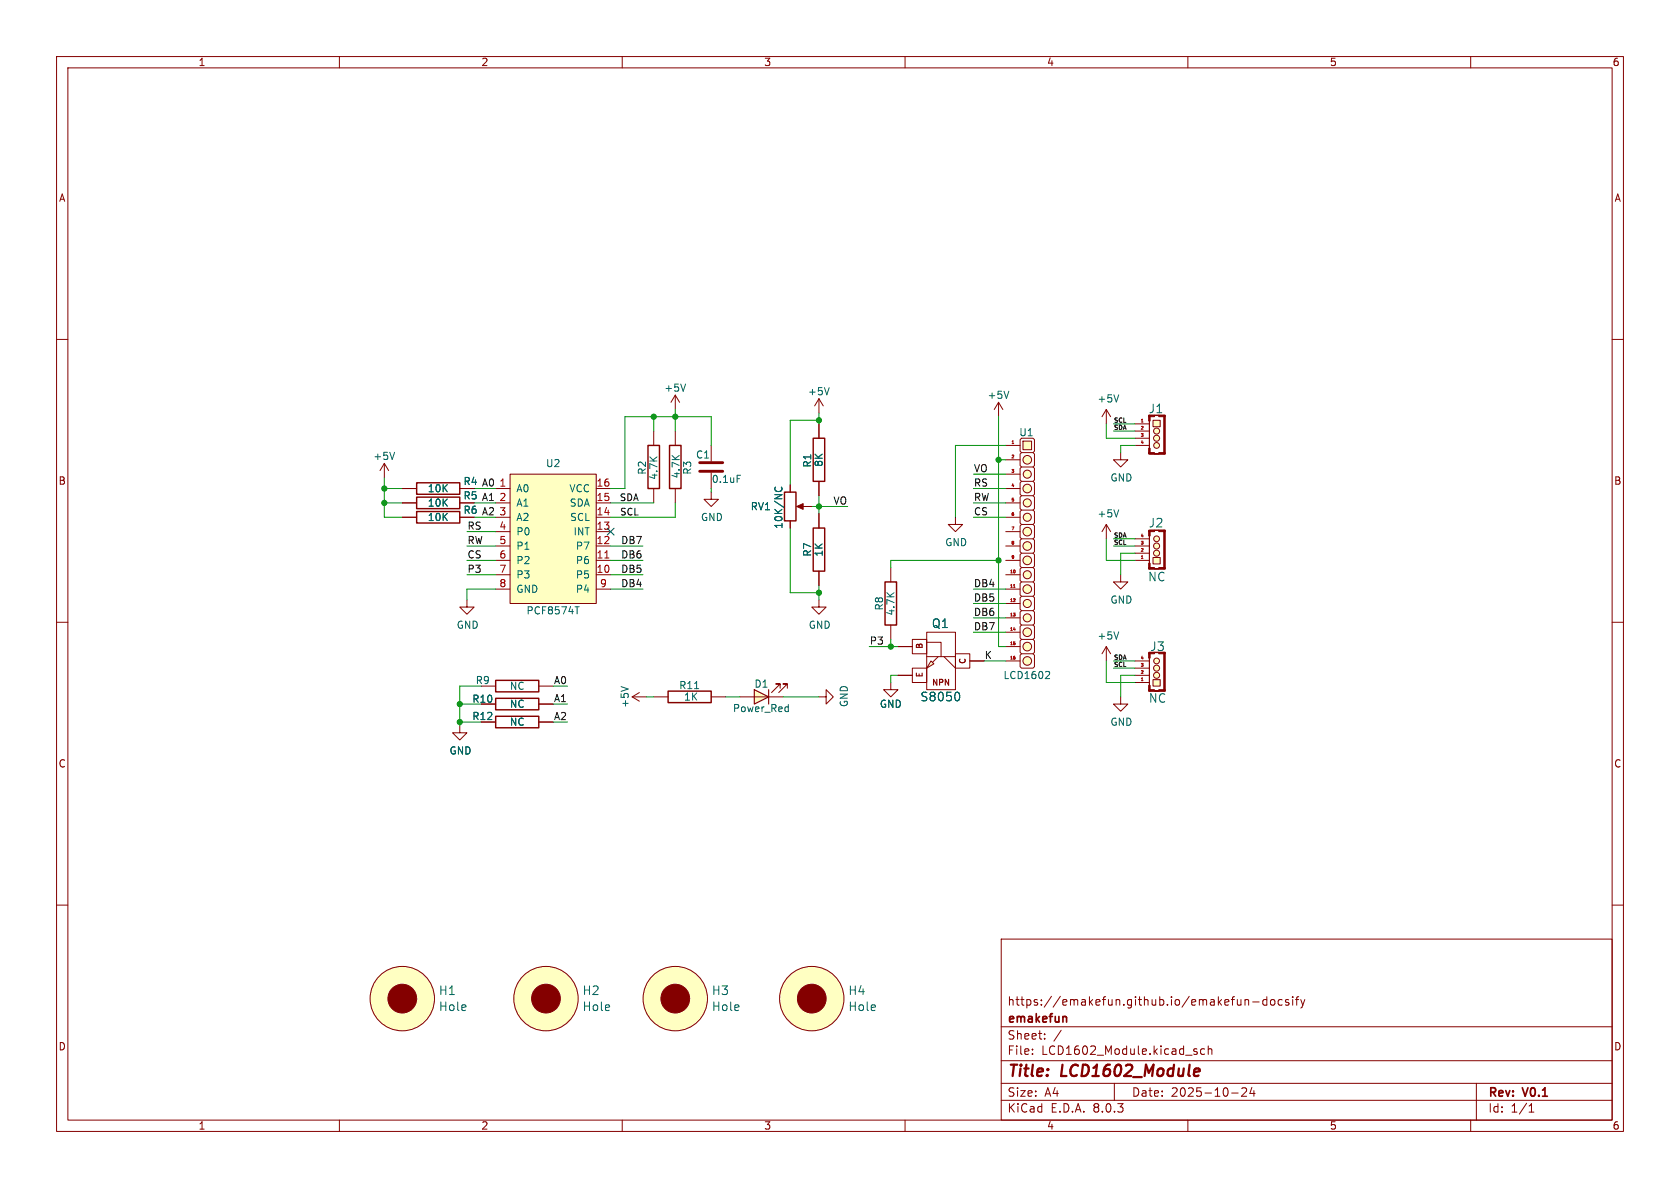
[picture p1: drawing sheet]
<svg xmlns="http://www.w3.org/2000/svg" width="297mm" height="210mm" viewBox="0 0 297 210" stroke-linecap="round" stroke-linejoin="round" font-family="sans-serif">
<g fill="none" stroke="#840000" stroke-width=".18">
<path d="M10 10h277v190h-277zM12 12h273v186h-273zM60 10v2M110 10v2M160 10v2M210 10v2M260 10v2M10 60h2M285 60h2M10 110h2M285 110h2M10 160h2"/>
<path d="M285 160h2M177 166h108v32h-108zM220.1 176.7v1M220.1 176.8l.2-.1 .4 .1v.9M221.5 177.1h1.1M224 176.8l-.5-.1-.3 .3v.4l.2 .2h.6M224 176.2v1.5M224.7 176.8l.2-.1 .4 .1 .1 .6-.2 .2-.3 .1-.2-.1zM226.7 176.8l-.5-.1-.2 .3v.4l.1 .2h.6M227.8 176.8l-.3-.1-.3 .2 .1 .2 .5 .2v.3h-.6M228.5 176.2v.1M228.5 176.7v1"/>
<path d="M229 176.7h.6M229.6 176.2l-.4 .2v1.3M230 176.7l.3 1M230.3 177.7l-.1 .4-.2 .1M230.7 176.7l-.4 1M60 198v2M110 198v2M160 198v2M177 194.5h108M177 191.5h108M177 187.5h108M177 181.5h108"/>
<path d="M182.5 186.3v.1M182.5 185.5v.1M184.7 183.6v.1M184.7 182.8v.1M187.6 182.1l-1.3 2M197 191.5v3M210 198v2M211.2 185.9l.4 .1 .1 .2-.2 .2h-.3M211.2 185.4l.4 .1M213 185.5l-.5-.1-.3 .3v.4l.2 .2h.6M213.6 185.5l.2-.1 .4 .1v.9M213.6 184.9v1.5"/>
<path d="M217.7 193.2h1.2M219.5 192.4l.6-.1 .2 .1 .1 .3-.9 1.1h.9M221.3 192.2l-.3 1.1h.9M221.7 192.8v1M260 198v2M261 191.5v6.5M270.3 196.6h.9M270.3 195.5l.4-.4v1.5"/>
</g>
<path d="M211.8 188.9l.2 .1 .1 .4-1 .1" fill="none" stroke="#840000" stroke-width=".4"/>
<path d="M188.3 179.7l.3 .2v.8" fill="none" stroke="#840000" stroke-width=".3"/>
<path d="M203.8 98.6h1.3v1.1h-1.3z" fill="#ffffc2"/>
<g fill="#ffffc2" stroke="#ffffc2" stroke-width=".18">
<circle cx="204.5" cy="95.3" r=".51"/>
<circle cx="204.5" cy="96.5" r=".53"/>
<circle cx="204.5" cy="97.8" r=".53"/>
<circle cx="96.5" cy="176.5" r="5.7"/>
</g>
<g fill="none" stroke="#840000" stroke-width=".18">
<path d="M200.7 99.1h2.5M200.7 97.8h2.5M200.7 96.5h2.5M200.7 95.3h2.5M203.2 93.7h2.7v6.9h-2.7zM203.2 94.7v4.9M203.8 98.6h1.3v1.1h-1.3z"/>
<circle cx="204.5" cy="96.5" r=".53"/>
<circle cx="204.5" cy="97.8" r=".53"/>
<circle cx="204.5" cy="95.3" r=".51"/>
<circle cx="96.5" cy="176.5" r="5.7"/>
</g>
<g fill="#840000" stroke="#840000" stroke-width=".18">
<path d="M204.9 93.7h1.1v.3h-1.1z"/>
<path d="M205.7 93.7h.3v6.9h-.3z"/>
<path d="M204.1 100.5l.8 .1z"/>
<path d="M204.9 100.3h1.1v.3h-1.1z"/>
<path d="M203.1 100.3h1v.3h-1z"/>
<path d="M203.1 93.9h.2v.8h-.2z"/>
<path d="M203.1 99.6h.2v1h-.2z"/>
<circle cx="96.5" cy="176.5" r="2.54"/>
</g>
<path d="M201.8 98.7h.3" fill="none" stroke="#a90000" stroke-width=".18"/>
<path d="M90.2 83.8h15.2v22.9h-15.2z" fill="#ffffc2"/>
<g fill="none" stroke="#840000" stroke-width=".18">
<path d="M144.8 74.9v2.6M87.6 86.4h2.6M87.6 99.1h2.6M87.6 96.5h2.6M87.6 94h2.6M87.6 91.4h2.6M87.6 88.9h2.6M90.2 83.8h15.2v22.9h-15.2zM105.4 86.4h2.5M105.4 99.1h2.5M105.4 96.5h2.5M105.4 94h2.5"/>
<path d="M105.4 91.4h2.5M105.4 88.9h2.5M144.8 85.1v2.5M144.8 90.8v2.5M195.6 92.7l-.8 1.3M195.6 92.7v2.6M195.6 92.7l.7 1.3M87.6 101.6h2.6M87.6 104.1h2.6M105.4 101.6h2.5M105.4 104.1h2.5M144.8 101v2.5"/>
<path d="M85.1 127.6h2.5M95.2 127.6h2.6"/>
<circle cx="71.1" cy="176.5" r="5.7"/>
</g>
<path d="M106.9 98.6h.7" fill="none" stroke="#a90000" stroke-width=".18"/>
<path d="M197.8 90.1l-.4 1.3M101.7 107.3h.7" fill="none" stroke="#006464" stroke-width=".18"/>
<g fill="#ffffc2" stroke="#ffffc2" stroke-width=".18">
<circle cx="71.1" cy="176.5" r="5.7"/>
<circle cx="181.6" cy="116.8" r=".76"/>
<circle cx="181.6" cy="114.3" r=".76"/>
<circle cx="181.6" cy="111.8" r=".76"/>
<circle cx="181.6" cy="109.2" r=".71"/>
<circle cx="181.6" cy="106.7" r=".71"/>
<circle cx="181.6" cy="104.1" r=".76"/>
<circle cx="181.6" cy="101.6" r=".71"/>
<circle cx="181.6" cy="99.1" r=".76"/>
</g>
<circle cx="71.1" cy="176.5" r="2.54" fill="#840000" stroke="#840000" stroke-width=".18"/>
<path d="M143.8 77.5h2v7.6h-2zM143.8 93.3h2v7.7h-2zM87.6 126.6h7.6v2.1h-7.6z" fill="none" stroke="#840000" stroke-width=".25"/>
<path d="M180.8 78h1.6v1.5h-1.6z" fill="#ffffc2"/>
<g fill="#ffffc2" stroke="#ffffc2" stroke-width=".18">
<circle cx="181.6" cy="96.5" r=".76"/>
<circle cx="181.6" cy="94" r=".76"/>
<circle cx="181.6" cy="91.4" r=".71"/>
<circle cx="181.6" cy="88.9" r=".71"/>
<circle cx="181.6" cy="86.4" r=".76"/>
<circle cx="181.6" cy="83.8" r=".71"/>
<circle cx="181.6" cy="81.3" r=".76"/>
</g>
<g fill="none" stroke="#840000" stroke-width=".18">
<path d="M177.8 78.7h2.5M180.3 77.7l.3-.2h2l.3 .2v2.1l-.3 .2h-2l-.3-.2zM180.8 78h1.6v1.5h-1.6zM177.8 81.3h2.5M177.8 83.8h2.5M177.8 86.4h2.5M177.8 88.9h2.5M177.8 91.4h2.5M177.8 94h2.5M177.8 96.5h2.5M177.8 99.1h2.5M180.6 97.8l-.3 .2v2.1l.3 .2h2l.3-.2v-2.1l-.3-.2"/>
<path d="M180.6 95.3l-.3 .2v2l.3 .3h2l.3-.3v-2l-.3-.2M180.6 92.7l-.3 .3v2l.3 .3h2l.3-.3v-2l-.3-.3M180.6 90.2l-.3 .2v2.1l.3 .2h2l.3-.2v-2.1l-.3-.2M180.6 87.6l-.3 .3v2l.3 .3h2l.3-.3v-2l-.3-.3M180.6 85.1l-.3 .2v2.1l.3 .2h2l.3-.2v-2.1l-.3-.2M180.6 82.6l-.3 .2v2l.3 .3h2l.3-.3v-2l-.3-.2M180.6 80l-.3 .3v2l.3 .3h2l.3-.3v-2l-.3-.3M177.8 101.6h2.5M177.8 104.1h2.5M177.8 106.7h2.5M177.8 109.2h2.5M177.8 111.8h2.5"/>
<path d="M177.8 114.3h2.5M177.8 116.8h2.5M180.6 115.6l-.3 .2v2.1l.3 .2h2l.3-.2v-2.1l-.3-.2M180.6 113l-.3 .3v2l.3 .3h2l.3-.3v-2l-.3-.3M180.6 110.5l-.3 .2v2.1l.3 .2h2l.3-.2v-2.1l-.3-.2M180.6 108l-.3 .2v2l.3 .3h2l.3-.3v-2l-.3-.2M180.6 105.4l-.3 .3v2l.3 .3h2l.3-.3v-2l-.3-.3M180.6 102.9l-.3 .2v2.1l.3 .2h2l.3-.2v-2.1l-.3-.2M180.6 100.3l-.3 .3v2l.3 .3h2l.3-.3v-2l-.3-.3"/>
<circle cx="181.6" cy="96.5" r=".76"/>
<circle cx="181.6" cy="81.3" r=".76"/>
<circle cx="181.6" cy="99.1" r=".76"/>
<circle cx="181.6" cy="86.4" r=".76"/>
<circle cx="181.6" cy="94" r=".76"/>
<circle cx="181.6" cy="88.9" r=".71"/>
<circle cx="181.6" cy="91.4" r=".71"/>
<circle cx="181.6" cy="83.8" r=".71"/>
<circle cx="181.6" cy="116.8" r=".76"/>
<circle cx="181.6" cy="114.3" r=".76"/>
<circle cx="181.6" cy="104.1" r=".76"/>
<circle cx="181.6" cy="111.8" r=".76"/>
<circle cx="181.6" cy="106.7" r=".71"/>
<circle cx="181.6" cy="101.6" r=".71"/>
<circle cx="181.6" cy="109.2" r=".71"/>
</g>
<path d="M178.9 78.4h.3M179.1 108.4h.4l-.2 .2M179.2 103.8h.3M179.2 111.3h.3M179.2 113.5h.2M179.3 103.4v.4M179.4 105.8v.3l-.3 .3h.4M179.4 100.8v.4M179.4 108.6v.3M179.4 113.7v.3M179.4 116.2v.3" fill="none" stroke="#a90000" stroke-width=".18"/>
<path d="M185 118.7l.4 .1 .2 .3-.8 .9h.8" fill="none" stroke="#006464" stroke-width=".18"/>
<path d="M164.6 116.8l.5 .5-1.3 .8z" fill="#ffffc2"/>
<g fill="none" stroke="#840000" stroke-width=".18">
<path d="M144.8 70.5l-.8 1.3M144.8 70.5v2.5M144.8 70.5l.7 1.3M176.5 71.1l-.7 1.3M176.5 71.1v2.6M176.5 71.1l.8 1.3M195.6 72.4l-.8 1.3M195.6 72.4v2.5M195.6 72.4l.7 1.3M71.1 91.4h2.6M81.3 91.4h2.5M139.7 85.7v1.3"/>
<path d="M139.7 92.1v1.2M141.2 89.5h2.3M82.5 106v1.3h1.3l-1.3 1.3-1.2-1.3h1.2M157.5 100.3v2.6M157.5 110.5v2.5M158.7 114.3h2.6M158.7 119.4h2.6M161.3 113h2.5v2.6h-2.5zM161.3 118.1h2.5v2.6h-2.5zM163.8 111.8h5.1v10.1h-5.1zM163.8 113.5h2.6v2.6M163.8 116.1h5.1"/>
<path d="M164.6 116.8l.5 .5-1.3 .8zM165.9 116.1l-1.1 1M166.9 116.1l2 2M168.9 115.6h2.5v2.5h-2.5zM171.4 116.8h2.6M195.6 114.3v2.5M195.6 114.3l-.8 1.3M195.6 114.3l.7 1.3M144.8 123.2h1.2v-1.3l1.3 1.3-1.3 1.3v-1.3M157.5 120.7v1.2h1.2l-1.2 1.3-1.3-1.3h1.3M198.1 123.2v1.3h1.3l-1.3 1.2-1.3-1.2h1.3"/>
</g>
<path d="M146.6 68.5l-.4 1.3M178.3 69.2l-.4 1.2M197.8 69.8l-.4 1.3M137.1 86.1l-.1 .3v.3l.5 .2M138.1 86.1l.1 .3v.3l-.5 .2M197.8 111.7l-.4 1.3M169.3 122.4a.95 .95 0 0 1 0 1.5" fill="none" stroke="#006464" stroke-width=".18"/>
<path d="M73.7 90.4h7.6v2.1h-7.6zM138.7 87h2v5.1h-2zM156.5 102.9h2v7.6h-2z" fill="none" stroke="#840000" stroke-width=".25"/>
<path d="M140.8 89.5l1.2-.5v1z" fill="#840000" stroke="#840000" stroke-width=".18"/>
<path d="M203.8 74.3h1.3v1.1h-1.3z" fill="#ffffc2"/>
<g fill="#ffffc2" stroke="#ffffc2" stroke-width=".18">
<circle cx="204.5" cy="78.7" r=".51"/>
<circle cx="204.5" cy="77.5" r=".53"/>
<circle cx="204.5" cy="76.2" r=".53"/>
</g>
<g fill="none" stroke="#840000" stroke-width=".18">
<path d="M200.7 74.9h2.5M200.7 76.2h2.5M200.7 77.5h2.5M200.7 78.7h2.5M203.2 73.4h2.7v6.9h-2.7zM203.2 74.4v4.8M203.8 74.3h1.3v1.1h-1.3zM71.1 88.9h2.6M71.1 86.4h2.6M81.3 88.9h2.5M81.3 86.4h2.5"/>
<circle cx="204.5" cy="76.2" r=".53"/>
<circle cx="204.5" cy="77.5" r=".53"/>
<circle cx="204.5" cy="78.7" r=".51"/>
</g>
<g fill="#840000" stroke="#840000" stroke-width=".18">
<path d="M204.9 80h1.1v.3h-1.1z"/>
<path d="M205.7 73.4h.3v6.9h-.3z"/>
<path d="M204.1 80.2l.8 .1z"/>
<path d="M204.9 73.4h1.1v.3h-1.1z"/>
<path d="M203.1 80h1v.3h-1z"/>
<path d="M203.1 79.2h.2v.9h-.2z"/>
<path d="M203.1 73.4h.2v1h-.2z"/>
</g>
<path d="M201.8 74.6h.3" fill="none" stroke="#a90000" stroke-width=".18"/>
<path d="M73.7 87.9h7.6v2h-7.6zM73.7 85.3h7.6v2.1h-7.6z" fill="none" stroke="#840000" stroke-width=".25"/>
<path d="M203.8 120.1h1.3v1.2h-1.3z" fill="#ffffc2"/>
<g fill="#ffffc2" stroke="#ffffc2" stroke-width=".18">
<circle cx="204.5" cy="116.8" r=".51"/>
<circle cx="204.5" cy="118.1" r=".53"/>
<circle cx="204.5" cy="119.4" r=".53"/>
<circle cx="119.4" cy="176.5" r="5.7"/>
</g>
<g fill="none" stroke="#840000" stroke-width=".18">
<path d="M115.6 76.2v2.5M119.4 69.9l-.8 1.2M119.4 69.9v2.5M119.4 76.2v2.5M119.4 69.9l.7 1.2M125.7 78.7v2.8M67.9 81.9l-.7 1.3M67.9 81.9v2.6M67.9 81.9l.8 1.3M115.6 86.4v2.5M119.4 86.4v2.5M125.7 87v1.3h1.3l-1.3 1.2-1.2-1.2h1.2"/>
<path d="M125.7 83.6v2.8M168.9 91.4v1.3h1.3l-1.3 1.3-1.3-1.3h1.3M198.1 80v1.3h1.3l-1.3 1.3-1.3-1.3h1.3M144.8 106v1.3h1.2l-1.2 1.3-1.3-1.3h1.3M198.1 101.6v1.3h1.3l-1.3 1.2-1.3-1.2h1.3M200.7 119.4h2.5M200.7 118.1h2.5M200.7 116.8h2.5M203.2 115.3h2.7v6.9h-2.7zM203.2 116.3v4.9M85.1 124.5h2.5M85.1 121.3h2.5"/>
<path d="M95.2 124.5h2.6M95.2 121.3h2.6M111.8 123.2l1.2 .8M111.8 123.2h2.5M113 122.4l-1.2 .8M200.7 120.7h2.5M203.8 120.1h1.3v1.2h-1.3z"/>
<circle cx="204.5" cy="118.1" r=".53"/>
<circle cx="204.5" cy="119.4" r=".53"/>
<circle cx="204.5" cy="116.8" r=".51"/>
<circle cx="119.4" cy="176.5" r="5.7"/>
</g>
<g fill="#840000" stroke="#840000" stroke-width=".18">
<path d="M205.7 115.3h.3v6.9h-.3z"/>
<path d="M204.1 122.1l.8 .1z"/>
<path d="M204.9 121.9h1.1v.3h-1.1z"/>
<path d="M203.1 121.9h1v.3h-1z"/>
<path d="M203.1 115.4h.2v.9h-.2z"/>
<path d="M203.1 121.2h.2v1h-.2z"/>
<circle cx="119.4" cy="176.5" r="2.54"/>
</g>
<path d="M201.8 120.3h.3" fill="none" stroke="#a90000" stroke-width=".18"/>
<path d="M69.8 80l-.5 1.2M121.2 67.9l-.4 1.3M130.3 84h.6M109.8 121.4l1.3 .4" fill="none" stroke="#006464" stroke-width=".18"/>
<path d="M114.6 78.7h2v7.7h-2zM118.4 78.7h2v7.7h-2zM87.6 123.4h7.6v2.1h-7.6zM87.6 120.3h7.6v2h-7.6z" fill="none" stroke="#840000" stroke-width=".25"/>
<path d="M123.7 83.3h4.1M123.7 81.8h4.1" fill="none" stroke="#840000" stroke-width=".51"/>
<path d="M133.3 121.9l2.6 1.3-2.6 1.3z" fill="#ffffc2"/>
<path d="M133.3 121.9l2.6 1.3-2.6 1.3zM135.9 121.9v2.6" fill="none" stroke="#840000" stroke-width=".2"/>
<g fill="none" stroke="#840000" stroke-width=".18">
<path d="M144.8 74.9v2.6M71.1 91.4h2.6M71.1 88.9h2.6M71.1 86.4h2.6M81.3 91.4h2.5M81.3 88.9h2.5M81.3 86.4h2.5M139.7 85.7v1.3M139.7 92.1v1.2M142.2 89.5h1.3M144.8 85.1v2.5M144.8 90.8v2.5"/>
<path d="M144.8 101v2.5M158.7 114.3h2.6M158.7 119.4h2.6M171.4 116.8h2.6M81.3 128.3v1.2h1.2l-1.2 1.3-1.3-1.3h1.3M85.1 124.5h2.5M85.1 127.6h2.5M95.2 124.5h2.6M95.2 127.6h2.6M115.6 123.2h2.5M125.7 123.2h2.6M130.8 123.2h7.6"/>
<path d="M137.9 121.7v-.8h-.7h.7l-1.5 1.5M139.2 121.7v-.8h-.8h.8l-1.5 1.5"/>
<circle cx="143.5" cy="176.5" r="5.7"/>
</g>
<path d="M137.1 86.1l-.1 .3v.3l.5 .2M138.1 86.1l.1 .3v.3l-.5 .2M122.8 121.7h.7M139 125h.4M139.4 124.5v1.3M139.4 125.7l-.4 .1M169.3 122.4a.95 .95 0 0 1 0 1.5" fill="none" stroke="#006464" stroke-width=".18"/>
<circle cx="143.5" cy="176.5" r="5.7" fill="#ffffc2" stroke="#ffffc2" stroke-width=".18"/>
<circle cx="143.5" cy="176.5" r="2.54" fill="#840000" stroke="#840000" stroke-width=".18"/>
<path d="M118.1 122.2h7.6v2h-7.6z" fill="none" stroke="#840000" stroke-width=".25"/>
<g fill="none" stroke="#009600" stroke-width=".18">
<path d="M115.6 73.7v2.5M119.4 72.4v3.8M125.7 78.7v-5h-15.2v12.7h-2.6M144.8 73v1.9M144.8 74.3h-5.1v11.4M176.5 73.7v40.6h1.3M177.8 78.7h-8.9v12.7M195.6 74.9v2.6h5.1M196.8 74.9h3.9M196.8 76.2h3.9M200.7 78.7h-2.6v1.3M67.9 84.5v6.9h3.2"/>
<path d="M67.9 88.9h3.2M67.9 86.4h3.2M82.5 99.1h5.1M82.5 96.5h5.1M82.5 94h5.1M83.8 91.4h3.8M83.8 88.9h3.8M83.8 86.4h3.8M107.9 88.9h7.7M107.9 99.1h5.8M107.9 96.5h5.8M119.4 88.9v2.5h-11.5"/>
<path d="M125.7 86.4v.6M139.7 93.3v11.5h5.1M143.5 89.5h6.4M144.8 87.6v3.2M172.1 91.4h5.7M172.1 88.9h5.7M172.1 86.4h5.7M172.1 83.8h5.7M176.5 99.1h-19v1.2M176.5 81.3h1.3M195.6 95.3v3.8h5.1M196.8 96.5h3.9"/>
<path d="M196.8 95.3h3.9M200.7 97.8h-2.6v3.8M82.5 101.6h5.1M87.6 104.1h-5.1v1.9M107.9 101.6h5.8M107.9 104.1h5.8M144.8 103.5v2.5M153.7 114.3h5M157.5 113v1.3M158.7 119.4h-1.2v1.3M172.1 104.1h5.7M172.1 109.2h5.7"/>
<path d="M172.1 106.7h5.7M172.1 111.8h5.7M174 116.8h3.8M195.6 116.8v3.9h5.1M196.8 118.1h3.9M196.8 116.8h3.9M200.7 119.4h-2.6v3.8M81.3 127.6h3.8M81.3 124.5h3.8M85.1 121.3h-3.8v7M97.8 124.5h2.5M114.3 123.2h1.3"/>
<path d="M128.3 123.2h2.5M138.4 123.2h6.4"/>
</g>
<path d="M107.3 93.4l1.3 1.2M108.6 93.4l-1.3 1.2" fill="none" stroke="#000084" stroke-width=".18"/>
<g fill="#009600" stroke="#009600" stroke-width=".18">
<circle cx="144.8" cy="74.3" r=".46"/>
<circle cx="144.8" cy="89.5" r=".46"/>
<circle cx="176.5" cy="81.3" r=".46"/>
<circle cx="176.5" cy="99.1" r=".46"/>
<circle cx="67.9" cy="88.9" r=".46"/>
<circle cx="67.9" cy="86.4" r=".46"/>
<circle cx="81.3" cy="124.5" r=".46"/>
<circle cx="81.3" cy="127.6" r=".46"/>
<circle cx="119.4" cy="73.7" r=".46"/>
<circle cx="115.6" cy="73.7" r=".46"/>
<circle cx="157.5" cy="114.3" r=".46"/>
<circle cx="144.8" cy="104.8" r=".46"/>
</g>
<g font-size="2.8" fill="#840000">
<text x="178" y="190.9">Title:</text>
<text x="187.7" y="190.9">LCD1602_Module</text>
</g>
<g font-size="2.1" fill="#006464">
<text x="203" y="73.3">J1</text>
<text x="203" y="93.4">J2</text>
<text x="202.9" y="103">NC</text>
<text x="164.6" y="111.2">Q1</text>
<text x="203.3" y="115.3">J3</text>
<text x="162.6" y="124.2">S8050</text>
<text x="203" y="124.4">NC</text>
<text x="77.5" y="176.1">H1</text>
<text x="77.5" y="178.9">Hole</text>
<text x="102.9" y="176.1">H2</text>
<text x="102.9" y="178.9">Hole</text>
<text x="125.8" y="176.1">H3</text>
<text x="125.8" y="178.9">Hole</text>
<text x="149.9" y="176.1">H4</text>
<text x="149.9" y="178.9">Hole</text>
</g>
<g font-size="2.1" fill="#840000">
<text x="178" y="178">https://emakefun.github.io/emakefun-docsify</text>
<text x="178" y="184">Sheet:</text>
<text x="178" y="181.2">emakefun</text>
<text x="178" y="186.7">File:</text>
<text x="184.1" y="186.7">LCD1602_Module.kicad_sch</text>
<text x="178" y="196.9">KiCad</text>
<text x="178" y="194.1">Size:</text>
<text x="184.7" y="194.1">A4</text>
<text x="185.7" y="196.9">E.D.A.</text>
<text x="193.3" y="196.9">8.0.3</text>
<text x="200" y="194.1">Date:</text>
<text x="207" y="194.1">2025-10-24</text>
<text x="263" y="194.3">Rev:</text>
<text x="263" y="196.9">Id:</text>
<text x="267.1" y="196.9">1/1</text>
<text x="269.4" y="194.3">V0.1</text>
</g>
<g font-size="1.8" fill="#840000">
<text x="35" y="11.9">1</text>
<text x="85" y="11.9">2</text>
<text x="135" y="11.9">3</text>
<text x="185" y="11.9">4</text>
<text x="235" y="11.9">5</text>
<text x="285" y="11.9">6</text>
<text x="10.3" y="35.9">A</text>
<text x="285.3" y="35.9">A</text>
<text x="10.3" y="85.9">B</text>
<text x="285.3" y="85.9">B</text>
<text x="10.3" y="135.9">C</text>
<text x="285.3" y="135.9">C</text>
<text x="10.3" y="185.9">D</text>
<text x="285.3" y="185.9">D</text>
<text x="35" y="199.9">1</text>
<text x="85" y="199.9">2</text>
<text x="135" y="199.9">3</text>
<text x="185" y="199.9">4</text>
<text x="235" y="199.9">5</text>
<text x="285" y="199.9">6</text>
</g>
<g font-size="1.8" fill="#006464">
<text x="117.3" y="69.4">+5V</text>
<text x="142.7" y="70.1">+5V</text>
<text x="174.5" y="70.7">+5V</text>
<text x="193.9" y="71.3">+5V</text>
<text x="180.1" y="77.3">U1</text>
<text x="65.9" y="81.5">+5V</text>
<text x="96.4" y="82.8">U2</text>
<text x="122.9" y="81.3">C1</text>
<text x="143.6" y="82.7" transform="rotate(-90 143.6 82.7)">R1</text>
<text x="145.6" y="82.6" transform="rotate(-90 145.6 82.6)">8K</text>
<text x="75.5" y="89.8">10K</text>
<text x="75.5" y="87.2">10K</text>
<text x="81.8" y="88.5">R5</text>
<text x="81.8" y="86">R4</text>
<text x="91.2" y="87.2">A0</text>
<text x="91.2" y="89.8">A1</text>
<text x="100.6" y="87.2">VCC</text>
<text x="100.6" y="89.8">SDA</text>
<text x="114.4" y="84" transform="rotate(-90 114.4 84)">R2</text>
<text x="116.4" y="84.9" transform="rotate(-90 116.4 84.9)">4.7K</text>
<text x="120.4" y="84.7" transform="rotate(-90 120.4 84.7)">4.7K</text>
<text x="122.4" y="84" transform="rotate(-90 122.4 84)">R3</text>
<text x="125.7" y="85.6">0.1uF</text>
<text x="196.2" y="85.3">GND</text>
<text x="75.5" y="92.3">10K</text>
<text x="81.8" y="91">R6</text>
<text x="91.2" y="92.3">A2</text>
<text x="91.2" y="94.8">P0</text>
<text x="100.7" y="92.3">SCL</text>
<text x="101.3" y="94.8">INT</text>
<text x="123.8" y="92.3">GND</text>
<text x="132.6" y="90.4">RV1</text>
<text x="138.5" y="93.6" transform="rotate(-90 138.5 93.6)">10K/NC</text>
<text x="193.9" y="91.7">+5V</text>
<text x="91.2" y="97.4">P1</text>
<text x="91.2" y="99.9">P2</text>
<text x="101.7" y="99.9">P6</text>
<text x="101.7" y="97.4">P7</text>
<text x="143.6" y="98.5" transform="rotate(-90 143.6 98.5)">R7</text>
<text x="145.6" y="98.5" transform="rotate(-90 145.6 98.5)">1K</text>
<text x="167" y="96.7">GND</text>
<text x="91.2" y="102.5">P3</text>
<text x="91.2" y="105">GND</text>
<text x="101.7" y="102.5">P5</text>
<text x="101.7" y="105">P4</text>
<text x="196.2" y="106.9">GND</text>
<text x="80.6" y="111.4">GND</text>
<text x="93" y="108.8">PCF8574T</text>
<text x="142.9" y="111.4">GND</text>
<text x="156.3" y="108" transform="rotate(-90 156.3 108)">R8</text>
<text x="158.3" y="108.9" transform="rotate(-90 158.3 108.9)">4.7K</text>
<text x="193.9" y="113.3">+5V</text>
<text x="83.4" y="124.4">R10</text>
<text x="84" y="121.1">R9</text>
<text x="90" y="125.3">NC</text>
<text x="90" y="122.1">NC</text>
<text x="111.4" y="125.2" transform="rotate(-90 111.4 125.2)">+5V</text>
<text x="120" y="122">R11</text>
<text x="120.8" y="124.1">1K</text>
<text x="133.3" y="121.8">D1</text>
<text x="150.1" y="125.1" transform="rotate(-90 150.1 125.1)">GND</text>
<text x="155.4" y="125.3">GND</text>
<text x="177.3" y="120.2">LCD1602</text>
<text x="83.4" y="127.5">R12</text>
<text x="90" y="128.5">NC</text>
<text x="129.5" y="126.1">Power_Red</text>
<text x="196.2" y="128.5">GND</text>
<text x="79.4" y="133.6">GND</text>
</g>
<g font-size="1.8" fill="#0f0f0f">
<text x="172.1" y="83.6">VO</text>
<text x="81.8" y="88.5">R5 A1</text>
<text x="81.8" y="86">R4 A0</text>
<text x="147.2" y="89.3">VO</text>
<text x="172.1" y="86.1">RS</text>
<text x="172.1" y="88.6">RW</text>
<text x="81.8" y="91">R6 A2</text>
<text x="82.5" y="93.7">RS</text>
<text x="172.1" y="91.2">CS</text>
<text x="82.5" y="101.3">P3</text>
<text x="82.5" y="98.8">CS</text>
<text x="82.5" y="96.3">RW</text>
<text x="109.7" y="96.3">DB7</text>
<text x="109.7" y="98.8">DB6</text>
<text x="109.7" y="101.3">DB5</text>
<text x="109.7" y="103.9">DB4</text>
<text x="172.1" y="106.4">DB5</text>
<text x="172.1" y="103.9">DB4</text>
<text x="172.1" y="111.5">DB7</text>
<text x="172.1" y="109">DB6</text>
<text x="153.7" y="114">P3</text>
<text x="174" y="116.6">K</text>
<text x="97.8" y="124.2">A1</text>
</g>
<g font-size="1.8" fill="#a90000">
<text x="88.2" y="86.1">1</text>
<text x="88.2" y="88.6">2</text>
<text x="105.4" y="88.6">15</text>
<text x="105.4" y="86.1">16</text>
<text x="88.2" y="91.2">3</text>
<text x="88.2" y="93.7">4</text>
<text x="105.4" y="93.7">13</text>
<text x="105.4" y="91.2">14</text>
<text x="88.2" y="96.3">5</text>
<text x="88.2" y="98.8">6</text>
<text x="88.2" y="101.3">7</text>
<text x="105.4" y="101.3">10</text>
<text x="105.4" y="98.8">11</text>
<text x="105.4" y="96.3">12</text>
<text x="88.2" y="103.9">8</text>
<text x="106" y="103.9">9</text>
</g>
<g font-size="1.8" fill="#009600">
<text x="97.8" y="121">A0</text>
<text x="97.8" y="127.4">A2</text>
</g>
<g font-size="1.7" fill="#0f0f0f">
<text x="109.5" y="88.7">SDA</text>
<text x="109.5" y="91.2">SCL</text>
</g>
<g font-size="1.4" fill="#840000">
<text x="163.4" y="119.9" transform="rotate(-90 163.4 119.9)">E</text>
<text x="163.4" y="114.9" transform="rotate(-90 163.4 114.9)">B</text>
<text x="171" y="117.6" transform="rotate(-90 171 117.6)">C</text>
<text x="164.6" y="121.5">NPN</text>
</g>
<g font-size="1.1" fill="#0f0f0f">
<text x="196.8" y="76">SDA</text>
<text x="196.8" y="74.8">SCL</text>
<text x="196.8" y="95.1">SDA</text>
<text x="196.8" y="96.4">SCL</text>
<text x="196.8" y="117.9">SCL</text>
<text x="196.8" y="116.7">SDA</text>
</g>
<g font-size=".7" fill="#a90000">
<text x="201.5" y="74.7">1</text>
<text x="201.5" y="75.9">2</text>
<text x="201.5" y="77.2">3</text>
<text x="178.7" y="78.5">1</text>
<text x="178.7" y="81">2</text>
<text x="178.7" y="83.6">3</text>
<text x="201.5" y="78.5">4</text>
<text x="178.7" y="86.1">4</text>
<text x="178.7" y="88.6">5</text>
<text x="178.7" y="91.2">6</text>
<text x="178.7" y="93.7">7</text>
<text x="201.5" y="95">4</text>
<text x="178.4" y="101.3">10</text>
<text x="178.7" y="96.3">8</text>
<text x="178.7" y="98.8">9</text>
<text x="201.5" y="98.8">1</text>
<text x="201.5" y="97.5">2</text>
<text x="201.5" y="96.3">3</text>
<text x="178.4" y="103.9">11</text>
<text x="178.4" y="106.4">12</text>
<text x="178.4" y="109">13</text>
<text x="178.4" y="111.5">14</text>
<text x="178.4" y="114">15</text>
<text x="178.4" y="116.6">16</text>
<text x="201.5" y="119.1">2</text>
<text x="201.5" y="117.9">3</text>
<text x="201.5" y="116.6">4</text>
<text x="201.5" y="120.4">1</text>
</g>
</svg>
